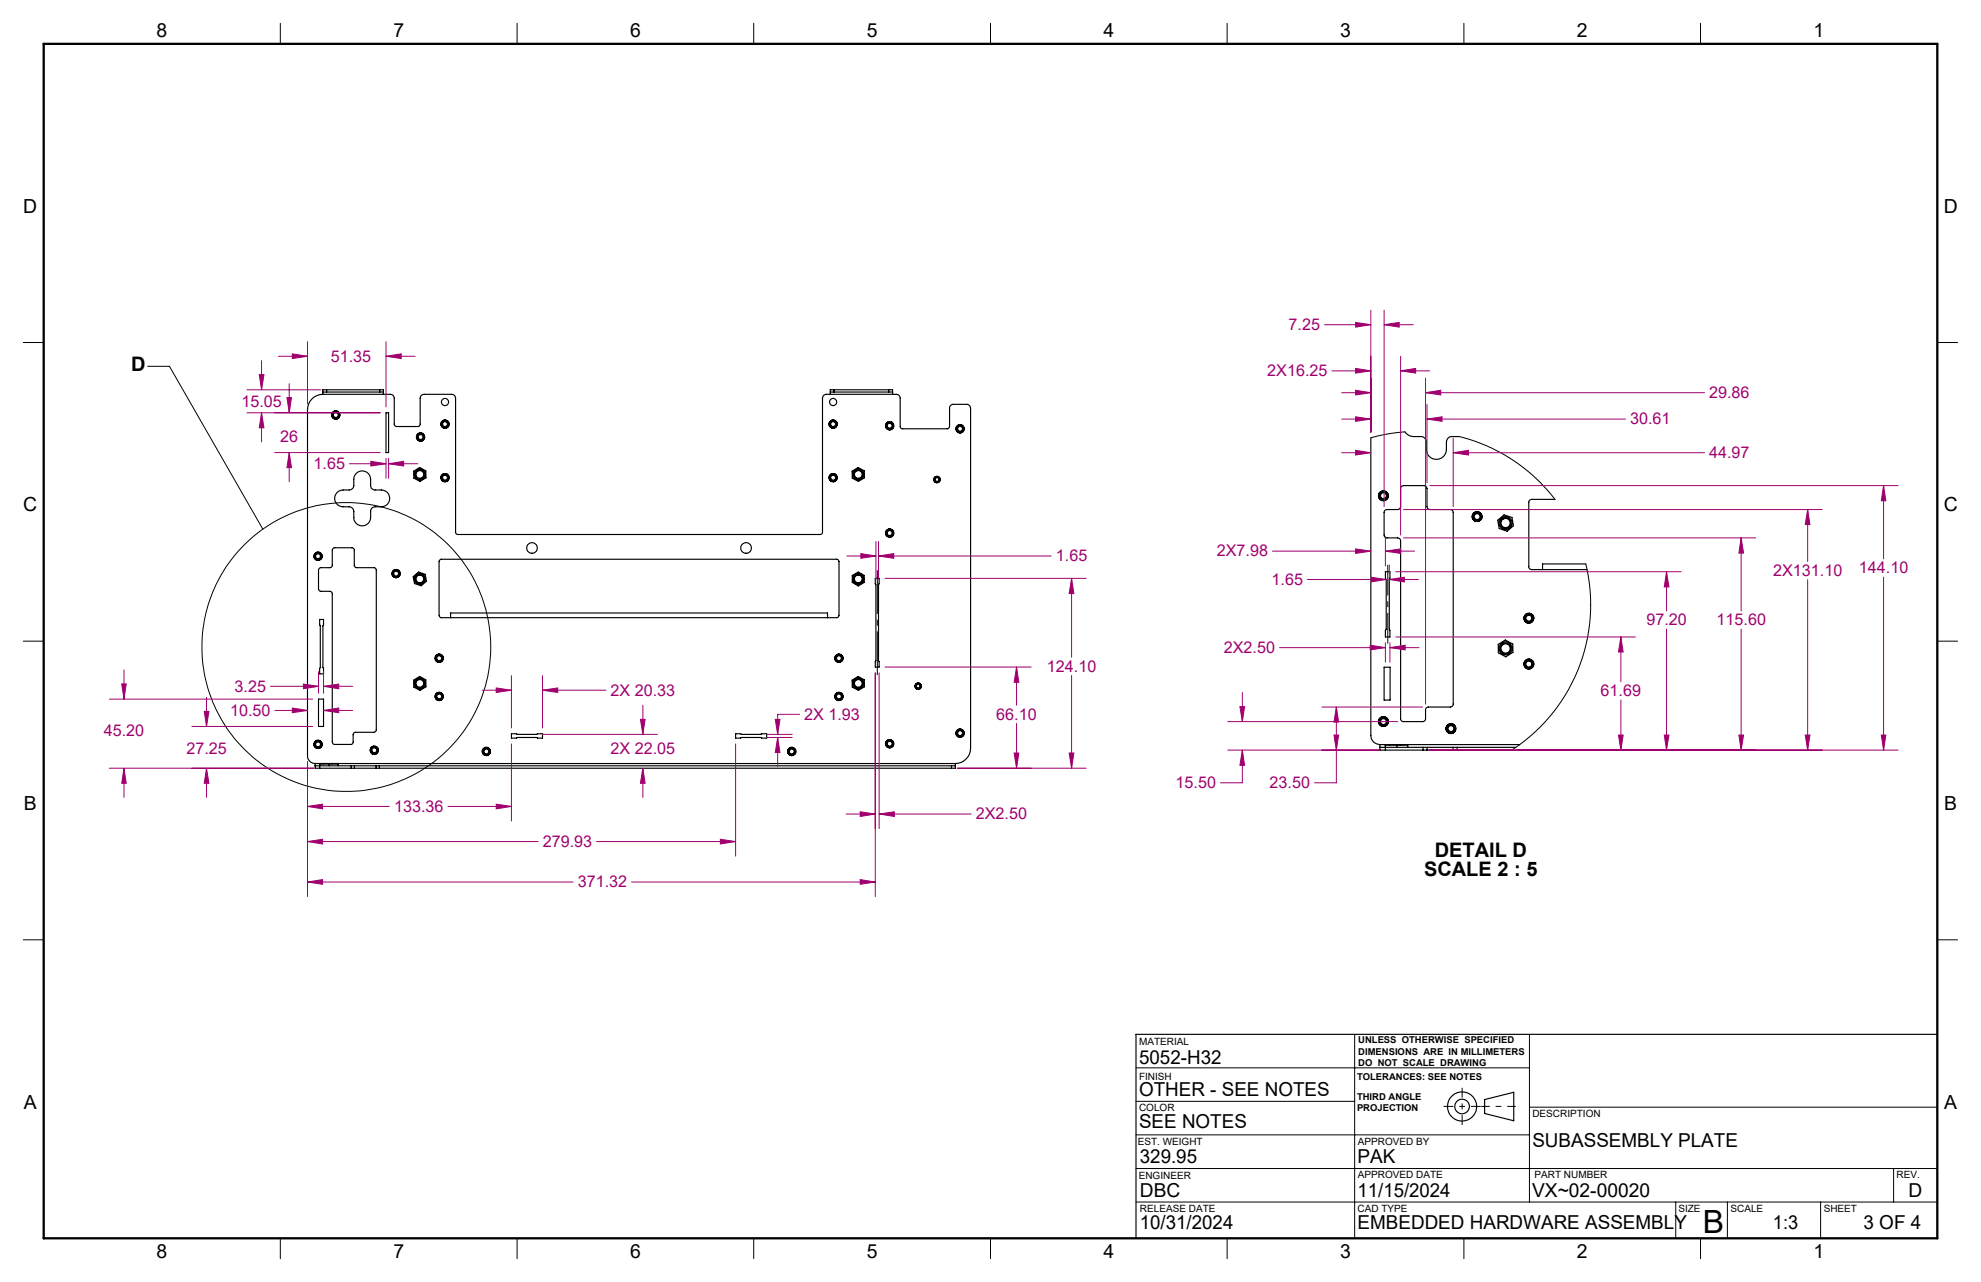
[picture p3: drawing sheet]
<svg xmlns="http://www.w3.org/2000/svg" width="432mm" height="279mm" viewBox="0 0 432 279" stroke-linecap="round" stroke-linejoin="round" font-family="sans-serif">
<g fill="none" stroke="#000" stroke-width=".25">
<path d="M70.3 85.4h.9M70.3 85.4v.5M70.3 85.9a3.4 3.4 0 0 0-3.3 3.4v75.4a1.69 1.69 0 0 0 1.7 1.7M70.3 85.9h14.8a.84 .84 0 0 1 .8 .9v5.7l.2 .4 .4 .1h4.6l.4-.3 .1-5.9a.84 .84 0 0 1 .8-.9h6.1a.84 .84 0 0 1 .8 .9v29.2a.49 .49 0 0 0 .5 .5h79a.49 .49 0 0 0 .5-.5v-29.2a.84 .84 0 0 1 .8-.9h15.3a.84 .84 0 0 1 .8 .9v6.1a.49 .49 0 0 0 .5 .6l10-.1 .3-.5v-4a.85 .85 0 0 1 .8-.8h2.9a1.03 1.03 0 0 1 .9 1.2v73.8a3.4 3.4 0 0 1-3.4 3.3M71.2 84.9h-.9v.5M71.2 84.9v.5M71.2 84.9h11.6M71.2 85.4h11.6M82.8 85.4h.8M82.8 84.9h.8v.5M82.8 84.9v.5M83.6 85.4v.5"/>
<path d="M84.1 90h.6v8.6h-.6zM181 85.4h.8M181 85.4v.5M181.8 84.9h-.8v.5M181.8 84.9h11.9M181.8 85.4h11.9M181.8 84.9v.5M193.7 84.9h.9v.5M193.7 85.4h.9M193.7 84.9v.5M194.6 85.4v.5M298.8 95.4v64.9a1.99 1.99 0 0 0 2 2"/>
<path d="M306.2 94.1a3.3 3.3 0 0 0 3.7 1l.7 .4 .3 .6a4.8 4.8 0 0 0 .6 3.4 2.19 2.19 0 0 0 2.4 .5 2.19 2.19 0 0 0 1.4-2.1v-1.6a1.2 1.2 0 0 1 1.2-1.2h1.5M72.6 119.5l.2-.1h3.9a.49 .49 0 0 1 .5 .5v3.3a.49 .49 0 0 0 .6 .5h3.8l.4 .5v34.9l-.1 .2-.4 .3h-4a.49 .49 0 0 0-.5 .5v1.6a.49 .49 0 0 1-.6 .5h-3.6l-.3-.2-.1-.3v-32.4l-.2-.3-.3-.1h-2.1l-.3-.2-.1-.4 .1-4.3 .3-.3h2.1a.49 .49 0 0 0 .5-.5v-3.3zM77.6 103.2a1.85 1.85 0 0 1 2-.4 1.85 1.85 0 0 1 1.2 1.7v1.3a.96 .96 0 0 0 1 1 2.7 2.7 0 0 1 2.9 .9 1.83 1.83 0 0 1-1.6 2.8h-1.3a.96 .96 0 0 0-1 .9 2.64 2.64 0 0 1-.9 3 1.83 1.83 0 0 1-2.8-1.6v-1.4a1.02 1.02 0 0 0-1-.9 2.61 2.61 0 0 1-2.9-1 1.83 1.83 0 0 1 1.6-2.7h1.3a1.02 1.02 0 0 0 1-1 2.77 2.77 0 0 1 .5-2.6zM90.2 102.7l1.3-.8 1.3 .7 .1 1.5-1.4 .8-1.3-.7zM185.7 102.7l1.3-.8 1.4 .7v1.5l-1.3 .8-1.3-.7zM305.5 106l.4-.2 4.9 .1 .2 .6v3.9a.66 .66 0 0 0 .7 .7h4.4a.6 .6 0 0 1 .7 .6v41.8a.66 .66 0 0 1-.7 .6h-4.7a.6 .6 0 0 0-.7 .6v1.9a.6 .6 0 0 1-.6 .7h-4.2a.6 .6 0 0 1-.6-.7v-38.7a.66 .66 0 0 0-.6-.7h-2.4a.6 .6 0 0 1-.6-.6v-4.9a.6 .6 0 0 1 .6-.6h2.4a.66 .66 0 0 0 .6-.7v-4zM326.5 113.4l1.3-1.2 1.8 .6 .3 1.8-1.4 1.2-1.7-.6zM338.9 108.8h-5a.6 .6 0 0 0-.7 .7v14a.66 .66 0 0 0 .7 .6h12M69.7 135h.8v1.2l-.1 .2v9.1l.1 .2v1.2h-.8v-1.2l.1-.2v-9.1l-.1-.2zM90.1 125.7l1.1-1 1.5 .5 .3 1.5-1.2 1-1.5-.5zM96 122l86.5-.1 .4 .5v11.7l-.4 .5h-86.4l-.4-.5v-11.7zM98.2 134.6v-1h82.2v1"/>
<path d="M185.8 125.4l1.3-.7 1.3 .7v1.5l-1.3 .8-1.3-.8zM190.8 126h.8v1.2l-.1 .3v16.5l.1 .2v1.2h-.8v-1.2l.1-.2v-16.5l-.1-.3zM302 124.6h1v1.4l-.2 .3v10.8l.2 .3v1.4h-1v-1.4l.2-.3v-10.8l-.2-.3zM345.7 122.9h-9.5v1.2M69.4 152.4h1.1v5.9h-1.1zM90.2 148.2l1.3-.8 1.3 .8 .1 1.5-1.4 .8-1.3-.7zM111.5 159.9h1.1l.1 .2 5.6-.2v1h-1.1l-.2-.2-5.5 .2zM160.3 159.9h1.1l.2 .2 5.5-.2v1h-1.1l-.2-.2-5.5 .2zM185.7 148.2l1.3-.8 1.4 .8v1.5l-1.3 .8-1.3-.7zM301.7 145.4h1.3v7.2h-1.3zM326.6 140.4l1.5-.9 1.6 .9 .1 1.8-1.6 1-1.6-.9zM68.7 166.4v.5"/>
<path d="M68.7 166.9v.5h7.9M68.7 166.9h7.9M68.7 166.4h139.5M69.7 166.5h2.1M69.7 166.5v.9M71.7 166.4l2 .1M71.7 166.4l-2 .1M71.7 166.4l.1 .1M71.8 166.5h1.9M71.8 166.5v.4M73.7 166.5v.4M76.6 167.4h.7"/>
<path d="M76.6 166.9h.7M76.6 166.9v.5M77.3 167.4h4.7M77.3 166.9h4.7M77.3 166.9v.5M82 167.4h.7M82 166.9h.7M82 166.9v.5M82.7 167.4h124.7M82.7 166.9h124.7M82.7 166.9v.5M207.4 166.9h.8"/>
<path d="M207.4 166.9v.5M208.2 166.9v.5h-.8M208.2 166.4v.5M300.8 162.3v.6M300.8 162.9v.6h9.4M300.8 162.9h9.4M300.8 162.3h30.5M301.9 162.3h2.6M301.9 162.3v.6M302 162.9v.6M304.4 162.3h2.4M304.4 162.3h-2.5"/>
<path d="M304.4 162.3h.1M304.5 162.3h2.3M304.5 162.3v.6M306.8 162.3v.6M310.2 163.5h.9M310.2 162.9h.9M310.2 162.9v.6M311.1 163.5h5.6M311.1 162.9h5.6M311.1 162.9v.6M316.7 163.5h.9M316.7 162.9h.9"/>
<path d="M316.7 162.9v.6M317.6 163.5h11.9M317.6 162.9h12.8M317.6 162.9v.6M323.6 239.6l6.4-1.5v6.2l-6.4-1.6zM422.3 225.4h-174.7v44.5"/>
<circle cx="73.2" cy="90.5" r=".9"/>
<circle cx="73.2" cy="90.5" r=".88"/>
<circle cx="73.2" cy="90.5" r=".53"/>
<circle cx="73.2" cy="90.4" r=".66"/>
<circle cx="91.7" cy="95.2" r=".67"/>
<circle cx="91.7" cy="95.2" r=".89"/>
<circle cx="91.7" cy="95.3" r=".53"/>
<circle cx="97" cy="92.4" r=".9"/>
<circle cx="97" cy="92.4" r=".68"/>
<circle cx="97" cy="87.6" r=".78"/>
<circle cx="97" cy="92.4" r=".89"/>
<circle cx="97" cy="92.4" r=".54"/>
<circle cx="181.6" cy="92.4" r=".89"/>
<circle cx="181.6" cy="92.4" r=".55"/>
<circle cx="181.6" cy="92.4" r=".66"/>
<circle cx="181.6" cy="92.4" r=".9"/>
<circle cx="181.6" cy="87.6" r=".78"/>
<circle cx="193.9" cy="92.8" r=".54"/>
<circle cx="193.9" cy="92.8" r=".66"/>
<circle cx="193.9" cy="92.8" r=".89"/>
<circle cx="193.9" cy="92.8" r=".9"/>
<circle cx="209.3" cy="93.5" r=".88"/>
<circle cx="209.3" cy="93.5" r=".54"/>
<circle cx="209.3" cy="93.4" r=".66"/>
<circle cx="209.3" cy="93.5" r=".89"/>
<circle cx="91.5" cy="103.4" r="1.19"/>
<circle cx="91.5" cy="103.4" r=".96"/>
<circle cx="91.5" cy="103.4" r=".85"/>
<circle cx="97" cy="104.1" r=".67"/>
<circle cx="97" cy="104.1" r=".89"/>
<circle cx="97" cy="104.1" r=".54"/>
<circle cx="115.9" cy="119.4" r="1.16"/>
<circle cx="162.6" cy="119.4" r="1.16"/>
<circle cx="181.6" cy="104.1" r=".67"/>
<circle cx="181.6" cy="104.1" r=".89"/>
<circle cx="181.6" cy="104.1" r=".54"/>
<circle cx="187.1" cy="103.4" r="1.19"/>
<circle cx="187.1" cy="103.4" r=".96"/>
<circle cx="187.1" cy="103.4" r=".85"/>
<circle cx="193.9" cy="116.2" r=".54"/>
<circle cx="193.9" cy="116.2" r=".89"/>
<circle cx="193.9" cy="116.2" r=".67"/>
<circle cx="193.9" cy="116.2" r=".9"/>
<circle cx="204.2" cy="104.5" r=".71"/>
<circle cx="204.2" cy="104.5" r=".7"/>
<circle cx="204.2" cy="104.5" r=".51"/>
<circle cx="204.2" cy="104.5" r=".4"/>
<circle cx="301.5" cy="108.1" r=".8"/>
<circle cx="301.5" cy="108.1" r=".65"/>
<circle cx="301.6" cy="108" r="1.07"/>
<circle cx="301.6" cy="108.1" r="1.07"/>
<circle cx="322" cy="112.6" r="1.08"/>
<circle cx="322" cy="112.6" r=".8"/>
<circle cx="322" cy="112.6" r=".65"/>
<circle cx="328.2" cy="114" r="1.01"/>
<circle cx="328.2" cy="114" r="1.42"/>
<circle cx="328.2" cy="114" r="1.16"/>
<circle cx="69.3" cy="121.2" r=".54"/>
<circle cx="69.3" cy="121.2" r=".91"/>
<circle cx="69.3" cy="121.2" r=".67"/>
<circle cx="69.3" cy="121.2" r=".9"/>
<circle cx="86.3" cy="125" r=".9"/>
<circle cx="86.3" cy="125" r=".67"/>
<circle cx="86.3" cy="125" r=".89"/>
<circle cx="86.3" cy="125" r=".54"/>
<circle cx="91.5" cy="126.2" r=".85"/>
<circle cx="91.5" cy="126.2" r=".97"/>
<circle cx="91.5" cy="126.2" r="1.18"/>
<circle cx="187.1" cy="126.2" r=".97"/>
<circle cx="187.1" cy="126.2" r=".84"/>
<circle cx="187.1" cy="126.2" r="1.18"/>
<circle cx="333.2" cy="134.7" r="1.07"/>
<circle cx="333.2" cy="134.7" r=".64"/>
<circle cx="333.2" cy="134.7" r=".81"/>
<circle cx="333.2" cy="134.7" r="1.09"/>
<circle cx="91.5" cy="149" r="1.19"/>
<circle cx="91.5" cy="149" r=".96"/>
<circle cx="91.5" cy="148.9" r=".85"/>
<circle cx="95.7" cy="151.8" r=".9"/>
<circle cx="95.7" cy="151.8" r=".67"/>
<circle cx="95.7" cy="143.5" r=".67"/>
<circle cx="95.7" cy="143.5" r=".9"/>
<circle cx="95.7" cy="143.5" r=".89"/>
<circle cx="95.7" cy="151.8" r=".89"/>
<circle cx="95.7" cy="143.4" r=".54"/>
<circle cx="95.7" cy="151.8" r=".54"/>
<circle cx="182.9" cy="151.8" r=".9"/>
<circle cx="182.9" cy="151.8" r=".67"/>
<circle cx="182.9" cy="143.5" r=".67"/>
<circle cx="182.9" cy="143.5" r=".9"/>
<circle cx="182.9" cy="143.5" r=".89"/>
<circle cx="182.9" cy="151.8" r=".89"/>
<circle cx="182.9" cy="151.8" r=".54"/>
<circle cx="182.9" cy="143.5" r=".54"/>
<circle cx="187.1" cy="149" r="1.19"/>
<circle cx="187.1" cy="149" r=".96"/>
<circle cx="187.1" cy="148.9" r=".85"/>
<circle cx="200.1" cy="149.5" r=".42"/>
<circle cx="200.1" cy="149.5" r=".7"/>
<circle cx="200.1" cy="149.5" r=".5"/>
<circle cx="200.1" cy="149.5" r=".71"/>
<circle cx="209.2" cy="159.8" r=".89"/>
<circle cx="209.3" cy="159.8" r=".54"/>
<circle cx="209.3" cy="159.8" r=".89"/>
<circle cx="209.3" cy="159.8" r=".66"/>
<circle cx="301.5" cy="157.3" r=".8"/>
<circle cx="301.5" cy="157.3" r=".65"/>
<circle cx="301.6" cy="157.3" r="1.07"/>
<circle cx="301.6" cy="157.3" r="1.08"/>
<circle cx="316.2" cy="158.8" r="1.08"/>
<circle cx="316.3" cy="158.8" r=".8"/>
<circle cx="316.3" cy="158.8" r=".65"/>
<circle cx="316.3" cy="158.8" r="1.07"/>
<circle cx="328.2" cy="141.3" r="1.17"/>
<circle cx="328.2" cy="141.3" r="1.42"/>
<circle cx="328.2" cy="141.3" r="1.02"/>
<circle cx="333.2" cy="144.7" r="1.07"/>
<circle cx="333.2" cy="144.7" r=".64"/>
<circle cx="333.2" cy="144.7" r="1.09"/>
<circle cx="333.2" cy="144.7" r=".8"/>
<circle cx="69.3" cy="162.2" r=".53"/>
<circle cx="69.3" cy="162.2" r=".91"/>
<circle cx="69.3" cy="162.2" r=".9"/>
<circle cx="69.3" cy="162.2" r=".67"/>
<circle cx="81.6" cy="163.5" r=".9"/>
<circle cx="81.6" cy="163.5" r=".67"/>
<circle cx="81.6" cy="163.5" r=".89"/>
<circle cx="81.6" cy="163.5" r=".53"/>
<circle cx="106" cy="163.8" r=".54"/>
<circle cx="106" cy="163.8" r=".91"/>
<circle cx="106" cy="163.8" r=".66"/>
<circle cx="106" cy="163.8" r=".9"/>
<circle cx="172.6" cy="163.8" r=".54"/>
<circle cx="172.6" cy="163.8" r=".89"/>
<circle cx="172.6" cy="163.8" r=".91"/>
<circle cx="172.6" cy="163.8" r=".66"/>
<circle cx="193.9" cy="162.1" r=".54"/>
<circle cx="193.9" cy="162.1" r=".89"/>
<circle cx="193.9" cy="162.1" r=".66"/>
<circle cx="193.9" cy="162.1" r=".91"/>
<circle cx="318.7" cy="241.1" r="3.2"/>
<circle cx="318.7" cy="241.2" r="1.6"/>
</g>
<g fill="none" stroke="#000" stroke-width=".22">
<path d="M61.1 5.1v4.5M112.7 5.1v4.5M164.3 5.1v4.5M215.9 5.1v4.5M267.5 5.1v4.5M319.1 5.1v4.5M370.7 5.1v4.5M5.1 74.6h4.4M32.2 79.8h4.7l20.4 35.5M422.3 74.6h4.4M306.2 94.1l-3.2 .4-4.2 .9M318 95.1l3.2 1 2.9 1.1 3.1 1.5 2.8 1.7 2.5 1.8 2.6 2.3 2.3 2.5 1.5 1.8"/>
<path d="M5.1 139.7h4.4M345.7 122.9l.5 2.7 .4 3.1v5.7l-.7 5.1-.6 2.7-1.3 3.6-2.5 5.3-1.7 2.6-1.7 2.1-3.6 3.9-2.3 1.9-2.7 1.9M422.3 139.7h4.4M5.1 204.8h4.4M422.3 204.8h4.4M247.6 232.7h85.8M295.3 225.4v44.5M333.4 225.4v36.6M247.6 254.7h174.7M247.6 247.3h85.8M247.6 240h47.7M333.4 241.3h88.9"/>
<path d="M412.7 254.7v7.3M61.1 269.9v4.4M112.7 269.9v4.4M164.3 269.9v4.4M215.9 269.9v4.4M247.6 262h174.7M267.5 269.9v4.4M319.1 269.9v4.4M365.3 262v7.9M370.7 269.9v4.4M376.5 262v7.9M396.8 262v7.9"/>
<circle cx="75.5" cy="141" r="31.5"/>
</g>
<g fill="none" stroke="#a0006e" stroke-width=".22">
<path d="M57 78.6v6.3M60.7 77.6h6.3M63.7 77.1l3.3 .5-3.3 .5zM67 74.5v13.5M84.1 77.6l3.4-.5v1zM84.1 74.5v14.2M84.1 77.6h6.4M288.7 70.8h10.1M295.5 70.3l3.3 .5-3.3 .5zM298.8 67.6v26.6M301.7 70.8l3.3-.5v1zM301.7 67.6v42.8"/>
<path d="M301.7 70.8h6.3M305.3 77.6v39M53.8 84.9h16.1M53.8 90h29.1M56.5 81.6h1l-.5 3.3zM57 90l.5 3.2h-1zM57 90v6.3M59.9 98.6h23M62.5 86.6h1l-.5 3.4zM63 98.6l.5 3.3h-1zM63 83.6v6.4M63 98.6v6.4"/>
<path d="M84.1 99.9v4.3M84.7 99.9v4.3M290.3 80.8h8.5M292.5 85.6h6.3M292.5 91.3h6.3M292.5 98.7h6.3M295.5 80.3l3.3 .5-3.3 .5zM295.5 85.1l3.3 .5-3.3 .5zM295.5 90.8l3.3 .5-3.3 .5zM295.5 98.1l3.3 .6-3.3 .5zM305.3 80.8l3.3-.5v1zM305.3 80.8h6.3"/>
<path d="M310.7 85.6l3.3-.5v1zM310.7 82.4v71.1M310.7 85.6h60.8M311 91.3l3.3-.5v1zM311 88.2v17M311 91.3h43.3M316.8 98.7l3.3-.6v1.1zM316.8 95.5v14.9M316.8 98.7h54.7M76.2 101.1h7.9M80.8 100.5l3.3 .6-3.3 .5zM84.7 101.1l3.3-.6v1.1z"/>
<path d="M84.7 101.1h6.4M190.9 118v8.2M191.5 118v8.2M295.5 119.6l3.3 .5-3.3 .5zM302 116.9v6.4M305.9 117.2h76.8M305.9 111.1h91.3M311.7 105.8h102M379.5 117.2l.5 3.3h-1zM379.5 117.2v15.9M394 111.1l.5 3.2h-1zM394 111.1v11.3"/>
<path d="M410.6 105.8l.5 3.3h-1zM410.6 105.8v16M184.6 121.2h6.3M187.6 120.6l3.3 .6-3.3 .5zM191.5 121.2l3.3-.6v1.1zM191.5 121.2h37.7M192.9 126h43.8M233.6 126l.5 3.4h-1.1zM233.6 126v17.3M277.4 120.1h21.4M285 126.3h17.2M298.8 125.8l3.4 .5-3.4 .5z"/>
<path d="M302 120.1l3.3-.5v1zM302 120.1h6.3M302.8 126.3l3.3-.5v1zM302.8 123.1v1.9M302.8 126.3h6.4M304.2 138.8h52.3M304.2 124.6h62.2M353.3 138.8l.5 3.3h-1zM353.3 138.8v9.8M363.3 124.6l.5 3.3h-1zM363.3 124.6v8.5M363.3 137.1v26.4"/>
<path d="M379.5 137.1v26.4M394 126.3v37.2M410.6 125.8v37.7M23.8 152.4h44.4M26.5 149h1l-.5 3.4zM27 146v6.4M41.8 158.3h26.4M44.5 155h1l-.5 3.3zM45 152v6.3M58.9 149.6h10.5M59.9 154.8h7.1M63.7 154.3l3.3 .5-3.3 .5z"/>
<path d="M66.1 149.1l3.3 .5-3.3 .5zM69.4 146.4v4.7M70.5 154.8l3.3-.5v1zM70.5 149.6l3.3-.5v1zM70.5 154.8h6.4M70.5 146.4v4.7M70.5 149.6h6.4M105.1 150.4h6.4M108.2 149.9l3.3 .5-3.3 .5zM111.5 147.2v11.4M118.3 150.4l3.3-.5v1zM118.3 147.2v11.4"/>
<path d="M118.3 150.4h13.8M139.6 156.8h1l-.5 3.3zM140.1 153.7v6.4M169 156.8h1l-.5 3.3zM174.3 155.7h-4.8v4.4M190.8 146.6v48.8M191.6 146.6v34M192.9 145.4h31.9M221.6 145.4l.5 3.3h-1zM221.6 145.4v8.3M221.6 157.7v9.7M233.6 147.2v20.2"/>
<path d="M267.6 157.3h37.1M270.3 154h1l-.5 3.3zM270.8 150.9v6.4M278.9 141.1h23.1M288.1 154.1h22M291.3 154.1l.5 3.3h-1zM291.3 154.1v16.5h-4.8M298.7 140.6l3.3 .5-3.3 .5zM302 140.1v4.2M303 141.1l3.3-.5v1zM303 140.1v4.2M303 141.1h6.3"/>
<path d="M353.3 152.5v11M23.8 167.4h44.6M27 167.4l.5 3.3h-1zM27 167.4v6.4M45 167.4l.5 3.3h-1zM45 167.4v6.4M67 175.8l3.3-.5v1zM67 166v29.4M67 175.8h17.9M97.6 175.8h13.9M108.2 175.3l3.3 .5-3.3 .5zM111.5 162.1v16.8"/>
<path d="M118.3 160.1h25M140.1 167.4l.5 3.3h-1zM140.1 167.4v6.4M160.3 162.1v24.5M167.1 160.1h5.6M167.1 160.7h5.6M169.5 160.7l.5 3.3h-1zM169.5 160.7v6.4M184.4 177.4h6.4M187.5 176.9l3.3 .5-3.3 .5zM191.6 177.4l3.3-.5v1zM191.6 177.4h20.1"/>
<path d="M208.7 167.4h28M221.1 164.1h1l-.5 3.3zM233 164.1h1.1l-.5 3.3zM267.6 163.5h33.1M270.8 163.5l.5 3.3h-1zM270.8 163.5v7.1h-4.8M290.8 160.2h1l-.5 3.3zM311.5 163.5h102.2M352.8 160.2h1l-.5 3.3zM362.8 160.2h1l-.5 3.3zM379 160.2h1l-.5 3.3zM393.5 160.2h1l-.5 3.3z"/>
<path d="M410.1 160.2h1l-.5 3.3zM67 192.2l3.3-.5v1zM67 183.4l3.3-.5v1zM67 192.2h57.9M67 183.4h50.3M130 183.4h30.3M137.7 192.2h53.1M157 182.9l3.3 .5-3.3 .5zM187.5 191.7l3.3 .5-3.3 .5z"/>
</g>
<path d="M191.2 147.1v-22.8" fill="none" stroke="#000" stroke-width=".22" stroke-dasharray="15.2 1.3 1.3 1.3" stroke-dashoffset="5.7" stroke-linecap="butt"/>
<path d="M302.5 123.1v17.2" fill="none" stroke="#000" stroke-width=".22" stroke-dasharray="15.2 1.3 1.3 1.3" stroke-dashoffset="8.6" stroke-linecap="butt"/>
<path d="M330.4 241.1h-7.5" fill="none" stroke="#000" stroke-width=".22" stroke-dasharray="15.2 1.3 1.3 1.3" stroke-dashoffset="13.4" stroke-linecap="butt"/>
<path d="M318.7 237.1v8.1M314.7 241.1h8.1" fill="none" stroke="#000" stroke-width=".22" stroke-dasharray="15.2 1.3 1.3 1.3" stroke-dashoffset="13.1" stroke-linecap="butt"/>
<path d="M9.5 9.6h412.8v260.3h-412.8z" fill="none" stroke="#000" stroke-width=".5"/>
<path d="M187.5 191.7l3.3 .5-3.3 .5zM67 192.2l3.3-.5v1zM221.1 164.1h1l-.5 3.3zM221.6 145.4l.5 3.3h-1zM233 164.1h1.1l-.5 3.3zM233.6 126l.5 3.4h-1.1zM187.5 176.9l3.3 .5-3.3 .5zM191.6 177.4l3.3-.5v1zM187.6 120.6l3.3 .6-3.3 .5zM191.5 121.2l3.3-.6v1.1zM45 167.4l.5 3.3h-1zM44.5 155h1l-.5 3.3zM27 167.4l.5 3.3h-1zM26.5 149h1l-.5 3.4zM70.5 154.8l3.3-.5v1zM63.7 154.3l3.3 .5-3.3 .5zM140.1 167.4l.5 3.3h-1zM139.6 156.8h1l-.5 3.3zM66.1 149.1l3.3 .5-3.3 .5zM70.5 149.6l3.3-.5v1zM67 175.8l3.3-.5v1zM108.2 175.3l3.3 .5-3.3 .5zM67 183.4l3.3-.5v1zM157 182.9l3.3 .5-3.3 .5zM108.2 149.9l3.3 .5-3.3 .5zM118.3 150.4l3.3-.5v1zM169.5 160.7l.5 3.3h-1zM169 156.8h1l-.5 3.3zM63.7 77.1l3.3 .5-3.3 .5zM84.1 77.6l3.4-.5v1zM80.8 100.5l3.3 .6-3.3 .5zM84.7 101.1l3.3-.6v1.1zM56.5 81.6h1l-.5 3.3zM57 90l.5 3.2h-1zM63 98.6l.5 3.3h-1zM62.5 86.6h1l-.5 3.4zM270.3 154h1l-.5 3.3zM270.8 163.5l.5 3.3h-1zM290.8 160.2h1l-.5 3.3zM291.3 154.1l.5 3.3h-1zM379 160.2h1l-.5 3.3zM379.5 117.2l.5 3.3h-1zM393.5 160.2h1l-.5 3.3zM394 111.1l.5 3.2h-1zM410.1 160.2h1l-.5 3.3zM410.6 105.8l.5 3.3h-1zM295.5 70.3l3.3 .5-3.3 .5zM301.7 70.8l3.3-.5v1zM295.5 80.3l3.3 .5-3.3 .5zM305.3 80.8l3.3-.5v1zM310.7 85.6l3.3-.5v1zM295.5 85.1l3.3 .5-3.3 .5zM295.5 90.8l3.3 .5-3.3 .5zM311 91.3l3.3-.5v1zM295.5 98.1l3.3 .6-3.3 .5zM316.8 98.7l3.3-.6v1.1zM295.5 119.6l3.3 .5-3.3 .5zM302 120.1l3.3-.5v1zM298.7 140.6l3.3 .5-3.3 .5zM303 141.1l3.3-.5v1zM298.8 125.8l3.4 .5-3.4 .5zM302.8 126.3l3.3-.5v1zM352.8 160.2h1l-.5 3.3zM353.3 138.8l.5 3.3h-1zM362.8 160.2h1l-.5 3.3zM363.3 124.6l.5 3.3h-1z" fill="#a0006e"/>
<text font-size="7" x="371.2" y="268.7">B</text>
<g font-size="4.4">
<text x="28.6" y="81">D</text>
<text x="310.4" y="190.9">SCALE 2 : 5</text>
<text x="312.7" y="186.7">DETAIL D</text>
</g>
<g font-size="4.2">
<text x="34.1" y="8.1">8</text>
<text x="85.7" y="8.1">7</text>
<text x="137.3" y="8.1">6</text>
<text x="188.9" y="8.1">5</text>
<text x="240.5" y="8.1">4</text>
<text x="292.1" y="8.1">3</text>
<text x="343.7" y="8.1">2</text>
<text x="395.3" y="8.1">1</text>
<text x="5.1" y="46.4">D</text>
<text x="423.7" y="46.4">D</text>
<text x="5.1" y="111.4">C</text>
<text x="423.7" y="111.4">C</text>
<text x="5.2" y="176.5">B</text>
<text x="423.8" y="176.5">B</text>
<text x="248.3" y="232">5052-H32</text>
<text x="248.3" y="238.9">OTHER - SEE NOTES</text>
<text x="5.2" y="241.6">A</text>
<text x="248.3" y="245.9">SEE NOTES</text>
<text x="423.8" y="241.6">A</text>
<text x="334" y="249.9">SUBASSEMBLY PLATE</text>
<text x="248.5" y="253.4">329.95</text>
<text x="295.9" y="253.4">PAK</text>
<text x="248.5" y="260.8">DBC</text>
<text x="295.9" y="260.8">11/15/2024</text>
<text x="334" y="260.8">VX~02-00020</text>
<text x="416" y="260.9">D</text>
<text x="248.5" y="267.9">10/31/2024</text>
<text x="295.9" y="267.9">EMBEDDED HARDWARE ASSEMBLY</text>
<text x="386.5" y="267.9">1:3</text>
<text x="406.2" y="267.9">3 OF 4</text>
<text x="34.1" y="274.2">8</text>
<text x="85.7" y="274.2">7</text>
<text x="137.3" y="274.2">6</text>
<text x="188.9" y="274.2">5</text>
<text x="240.5" y="274.2">4</text>
<text x="292.1" y="274.2">3</text>
<text x="343.7" y="274.2">2</text>
<text x="395.3" y="274.2">1</text>
</g>
<g font-size="3.5" fill="#a0006e">
<text x="280.9" y="71.9">7.25</text>
<text x="72.1" y="78.8">51.35</text>
<text x="276.2" y="82">2X16.25</text>
<text x="52.6" y="88.7">15.05</text>
<text x="372.5" y="86.7">29.86</text>
<text x="355.3" y="92.5">30.61</text>
<text x="61.1" y="96.4">26</text>
<text x="372.5" y="99.8">44.97</text>
<text x="68.4" y="102.2">1.65</text>
<text x="230.2" y="122.3">1.65</text>
<text x="265.2" y="121.3">2X7.98</text>
<text x="386.5" y="125.5">2X131.10</text>
<text x="405.2" y="125">144.10</text>
<text x="277.2" y="127.5">1.65</text>
<text x="358.9" y="136.3">97.20</text>
<text x="374.2" y="136.3">115.60</text>
<text x="266.8" y="142.3">2X2.50</text>
<text x="228.2" y="146.4">124.10</text>
<text x="50.1" y="156">10.50</text>
<text x="51.1" y="150.8">3.25</text>
<text x="133.1" y="151.6">2X 20.33</text>
<text x="348.9" y="151.7">61.69</text>
<text x="22.6" y="160.4">45.20</text>
<text x="175.3" y="156.8">2X 1.93</text>
<text x="217.2" y="156.8">66.10</text>
<text x="40.6" y="164.4">27.25</text>
<text x="133.1" y="164.4">2X 22.05</text>
<text x="256.2" y="171.8">15.50</text>
<text x="276.7" y="171.8">23.50</text>
<text x="85.9" y="176.9">133.36</text>
<text x="212.7" y="178.6">2X2.50</text>
<text x="118.3" y="184.6">279.93</text>
<text x="125.9" y="193.4">371.32</text>
</g>
<g font-size="2.2">
<text x="248.3" y="227.6">MATERIAL</text>
<text x="248.3" y="235.3">FINISH</text>
<text x="248.3" y="242.1">COLOR</text>
<text x="334" y="243.4">DESCRIPTION</text>
<text x="248" y="249.5">EST. WEIGHT</text>
<text x="296" y="249.5">APPROVED BY</text>
<text x="248.2" y="257">ENGINEER</text>
<text x="296" y="256.8">APPROVED DATE</text>
<text x="334.5" y="256.8">PART NUMBER</text>
<text x="413.4" y="256.8">REV.</text>
<text x="248.5" y="264">RELEASE DATE</text>
<text x="295.9" y="264">CAD TYPE</text>
<text x="365.8" y="264">SIZE</text>
<text x="377.2" y="264">SCALE</text>
<text x="397.5" y="264">SHEET</text>
</g>
<g font-size="2.1">
<text x="296.1" y="227.3">UNLESS OTHERWISE SPECIFIED</text>
<text x="296.1" y="229.8">DIMENSIONS ARE IN MILLIMETERS</text>
<text x="296.1" y="232.3">DO NOT SCALE DRAWING</text>
<text x="295.8" y="235.3">TOLERANCES: SEE NOTES</text>
<text x="295.8" y="239.6">THIRD ANGLE</text>
<text x="295.8" y="242.1">PROJECTION</text>
</g>
</svg>
